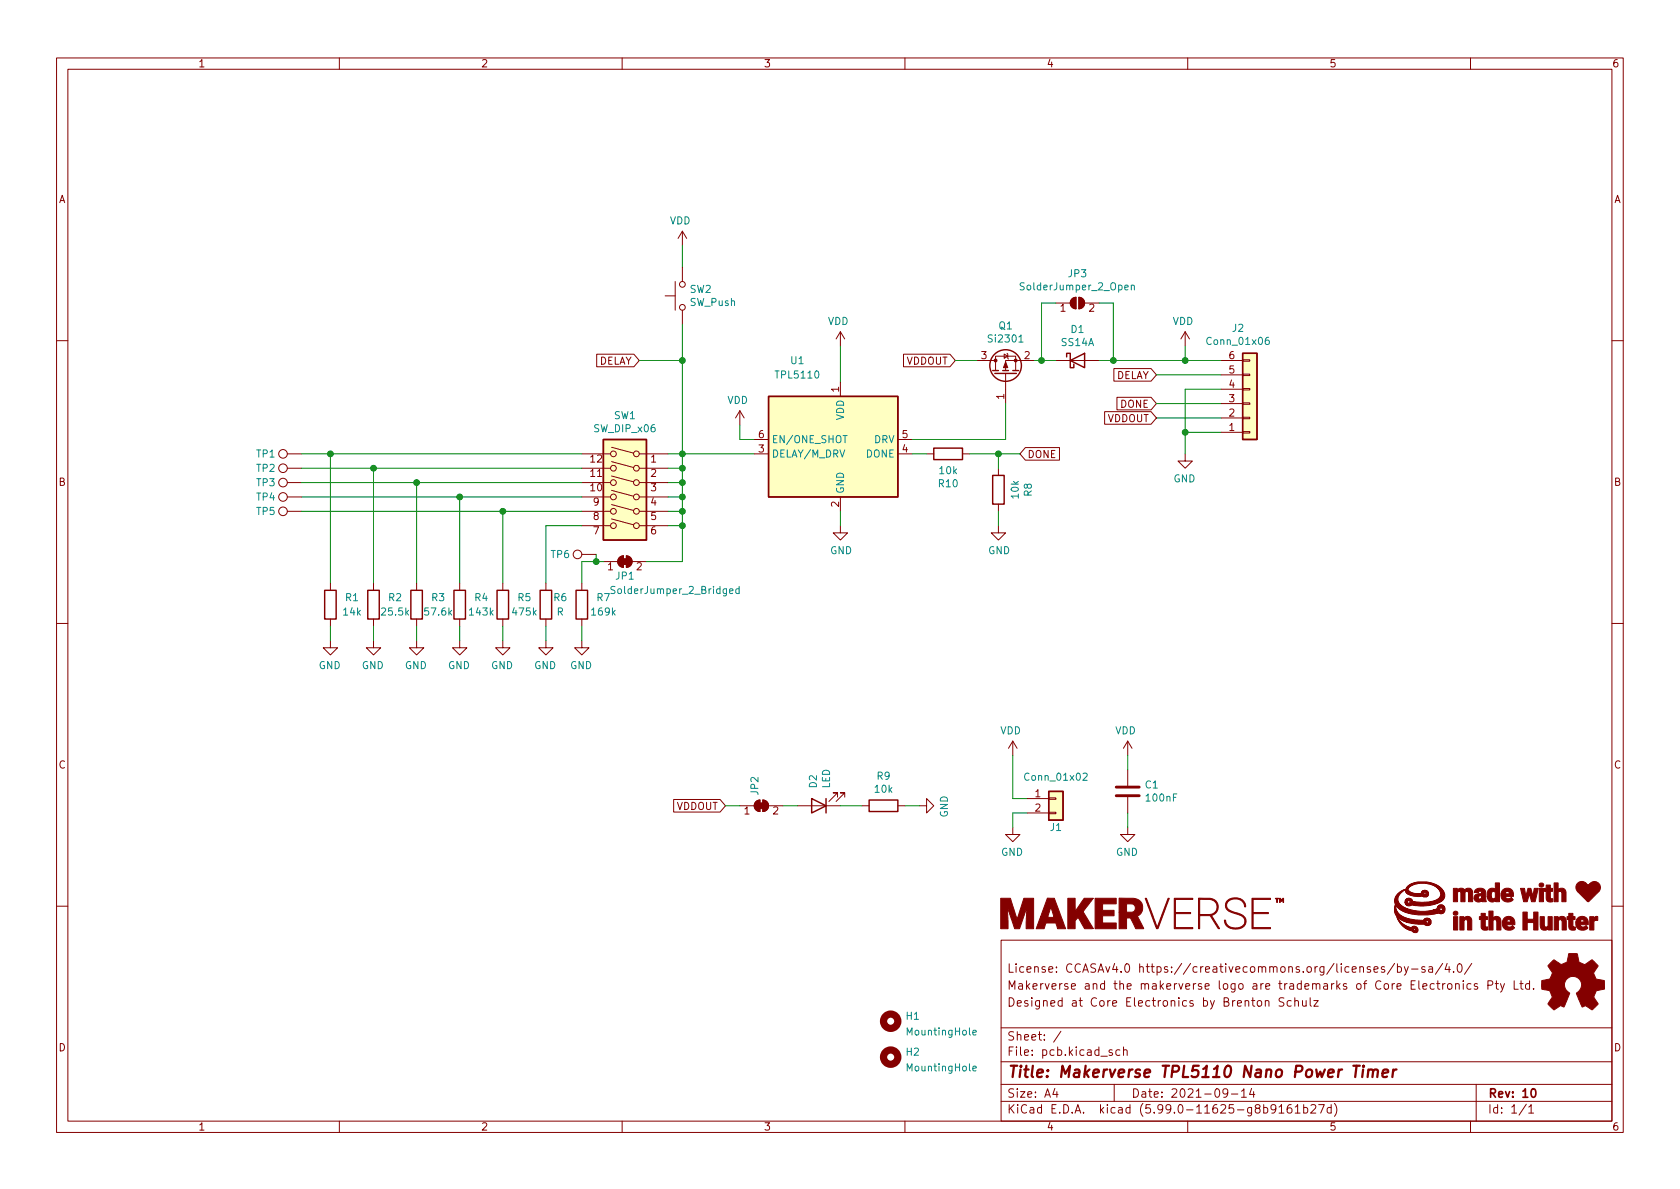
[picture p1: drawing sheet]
<svg xmlns="http://www.w3.org/2000/svg" width="297mm" height="210mm" viewBox="0 0 297 210" stroke-linecap="round" stroke-linejoin="round" font-family="sans-serif">
<g fill="none" stroke="#840000" stroke-width=".18">
<path d="M10 10.2h277v190.1h-277zM12 12.2h273v186.1h-273zM60 10.2v2M110 10.2v2M160 10.2v2M210 10.2v2M260 10.2v2M117.6 52.3h1.8M119.4 49.8v5.1M120.6 40.9l.8 1.3M120.6 40.9v2.5M120.6 47.2v2.6"/>
<path d="M120.6 54.9v2.5M120.6 40.9l-.7 1.3M148.6 58.7l.8 1.2M148.6 58.7v2.5M148.6 58.7l-.8 1.2M186.7 53.6h2.5M189.5 52.9l.7-.3v2a1.02 1.02 0 0 1-.9-.6 1.02 1.02 0 0 1 .2-1.1zM190.8 52.6v2M190.8 52.6a1.02 1.02 0 0 1 1 1 1.02 1.02 0 0 1-1 1M191.8 53.6h2.5M209.5 58.7l.8 1.2M209.5 58.7v2.5"/>
<path d="M209.5 58.7l-.7 1.2M10 60.2h2M105.5 62.6h6.6l.9 1.1-.9 1.2h-6.6zM108.1 79.1l3.9 1M130.8 72.6l.8 1.3M130.8 72.6v2.6M130.8 72.6l-.8 1.3M133.3 77.7h2.6M148.6 67.6v2.5M158.7 77.7h2.6M159.7 62.6h8.3l.9 1.1-.9 1.2h-8.3zM172.7 63.7h3.3"/>
<path d="M176 65.5v-2.5h3.6v2.5M177.5 62.6l.7 .4-.7 .4zM177.8 66v5.4M178.1 62.5l.1 .1v.8l.1 .1M181.3 79.1h6v2.3h-6l-1-1.1zM182.9 63.7h-5.1v1.8M186.7 63.7h7.6M195.3 72.8h8.2l1 1.1-1 1.1h-8.2zM196.9 65.2h6.6l1 1.1-1 1.1h-6.6zM197.5 70.3h6l1 1.1-1 1.1h-6zM215.9 63.7h3.8M215.9 76.4h3.8"/>
<path d="M215.9 73.9h3.8M215.9 71.4h3.8M215.9 68.8h3.8M215.9 66.3h3.8M219.7 63.6h1.3v.3h-1.3zM219.7 66.2h1.3v.2h-1.3zM219.7 68.7h1.3v.3h-1.3zM219.7 71.2h1.3v.3h-1.3zM219.7 73.8h1.3v.2h-1.3zM219.7 76.3h1.3v.3h-1.3zM285 60.2h2M50.8 85.3h2.5"/>
<path d="M50.8 87.9h2.5M50.8 80.3h2.5M50.8 82.8h2.5M50.8 90.4h2.5M102.9 85.3h5M102.9 87.9h5M102.9 80.3h5M102.9 82.8h5M102.9 90.4h5M102.9 98h2.5M102.9 93h5M106.7 99.3h2.5"/>
<path d="M108.1 91.8l3.9 1M108.1 89.2l3.9 1.1M108.1 86.7l3.9 1.1M108.1 84.2l3.9 1M108.1 81.6l3.9 1.1M109.5 98.6l.7-.3v2a1.02 1.02 0 0 1-.9-.6 1.02 1.02 0 0 1 .2-1.1zM110.7 98.3a1.02 1.02 0 0 1 1.1 1 1.02 1.02 0 0 1-1.1 1zM111.8 99.3h2.5M113 85.3h5.1M113 87.9h5.1M113 80.3h5.1M113 82.8h5.1"/>
<path d="M113 90.4h5.1M113 93h5.1M133.3 80.3h2.6M148.6 93v1.2h1.3l-1.3 1.3-1.3-1.3h1.3M148.6 87.9v2.5M158.7 80.3h2.6M163.8 80.3h1.3M170.2 80.3h1.2M176.5 93v1.2h1.3l-1.3 1.3-1.2-1.3h1.2M176.5 82.8v1.3M176.5 89.1v1.3M209.5 80.3v1.2h-1.2l1.2 1.3 1.3-1.3h-1.3"/>
<path d="M10 110.2h2M58.4 113.3v1.2h-1.3l1.3 1.3 1.3-1.3h-1.3M58.4 103.1v1.3M58.4 109.5v1.2M66 113.3v1.2h-1.2l1.2 1.3 1.3-1.3h-1.3M66 103.1v1.3M66 109.5v1.2M73.7 113.3v1.2h-1.3l1.3 1.3 1.2-1.3h-1.2M73.7 103.1v1.3M73.7 109.5v1.2M81.3 113.3v1.2h-1.3l1.3 1.3 1.2-1.3h-1.2M81.3 103.1v1.3"/>
<path d="M81.3 109.5v1.2M88.9 113.3v1.2h-1.3l1.3 1.3 1.3-1.3h-1.3M88.9 103.1v1.3M88.9 109.5v1.2M96.5 113.3v1.2h-1.3l1.3 1.3 1.3-1.3h-1.3M96.5 103.1v1.3M96.5 109.5v1.2M102.9 113.3v1.2h-1.3l1.3 1.3 1.2-1.3h-1.2M102.9 103.1v1.3M102.9 109.5v1.2M285 110.2h2M179.1 131.1l.7 1.2"/>
<path d="M179.1 131.1v2.5M179.1 131.1l-.8 1.2M199.4 131.1v2.5M199.4 136.1v2.8M199.4 131.1l.8 1.2M199.4 131.1l-.8 1.2M119.1 141.4h8.2l1 1.1-1 1.1h-8.2zM130.8 142.5h2.5M133.6 141.8l.8-.3v2a1.02 1.02 0 0 1-1-.6 1.02 1.02 0 0 1 .2-1.1zM134.9 141.5a1.02 1.02 0 0 1 1 1 1.02 1.02 0 0 1-1 1zM135.9 142.5h2.5M141 142.5h7.6"/>
<path d="M148.1 141v-.8h-.8h.8l-1.5 1.5M149.4 141v-.8h-.8h.8l-1.6 1.5M152.4 142.5h1.3M158.7 142.5h1.3M162.6 142.5h1.2v1.3l1.3-1.3-1.3-1.3v1.3M179.1 146.3v1.3h-1.3l1.3 1.2 1.2-1.2h-1.2M181.6 141.2h3.8M181.6 143.8h3.8M185.4 143.6h1.3v.3h-1.3zM185.4 141.1h1.3v.2h-1.3zM199.4 146.3v1.3h-1.3l1.3 1.2 1.3-1.2h-1.3M199.4 141v2.8"/>
<path d="M10 160.2h2M177 166.3h108v32h-108zM223.7 177.1l.2-.2 .4 .1 .1 .9M223.7 176.9v1M227 176.5l-.6-.1-.3 .3 .2 .4 .6 .3v.4l-.2 .1h-.6M228.3 177l-.4-.1-.3 .3v.4l.1 .3h.6M228.9 177.1l.2-.2 .4 .1 .1 .9M228.9 176.4v1.5M230.3 176.9l.1 1h.3l.2-.1M230.9 176.9v1M231.6 176.4v1.3l.3 .2M232.3 176.9h.8l-.8 1h.8"/>
<path d="M242.9 171.4l.7-.1v-.3l-.5-.1-.2 .2 .1 .8h.6M244.8 171l-.4-.1-.2 .2 .1 .3 .5 .1v.4h-.6M246.6 170.4l-1.3 1.9M247.1 171l.4-.1 .3 .3v.4l-.2 .3h-.5M247.1 170.4v1.5M248.3 170.9l.3 1M249 170.9l-.5 1.4-.2 .1M249.6 171.4h1.1M251.9 171l-.3-.1-.2 .2v.3l.5 .1v.4h-.5M252.6 171h.6l.1 .9M253.3 171.3l-.5 .1a.29 .29 0 0 0-.2 .2 .29 .29 0 0 0 .2 .3h.5M253.6 174l-.5-.1-.2 .3v.4l.1 .3h.6"/>
<path d="M254 173.9h.6M254.2 173.4v1.3l.4 .2M255.1 173.9v1M255.1 170.4l-1.3 1.9M255.5 173.9l-.3 .1-.1 .2M255.9 170.4l-.4 1h.9M256.1 174l.3-.1 .3 .3v.4l-.3 .3h-.3l-.2-.3v-.4zM256.2 170.9v1M257 171.8v.1M257.4 174.1l.2-.2 .3 .1 .1 .9M257.4 173.9v1M257.9 170.5l.1-.1a.82 .82 0 0 1 .6 .7 .82 .82 0 0 1-.3 .8h-.1a.81 .81 0 0 1-.6-.6 .81 .81 0 0 1 .3-.8z"/>
<path d="M258.7 173.4v.2M258.7 173.9v1M260.1 174l-.5-.1-.2 .3v.4l.1 .3h.6M260.2 170.4l-1.3 1.9M261.2 174l-.3-.1-.3 .2 .1 .3 .5 .1v.4h-.6M263.1 174.2l.7-.1 .1-.2v-.3l-.3-.2h-.5v1.5M264.4 173.9h.5M264.6 173.4v1.3l.3 .2M265.3 173.9l.4 1M266 173.9l-.5 1.4-.2 .1M267.7 173.4v1.5h.7M268.7 173.9h.6"/>
<path d="M268.9 173.4v1.3l.4 .2M270.4 174l-.4-.1-.3 .3v.4l.2 .3h.5M270.4 173.4v1.5M271.2 174.8v.1M285 160.2h2M60 198.3v2M110 198.3v2M160 198.3v2M177 194.8h108M177 191.8h108M177 187.8h108M177 181.8h108"/>
<path d="M186.5 192.5l-.4 1h1M186.9 193v1M187.6 182.4l-1.3 1.9M196.6 185.7l-.3-.1-.2 .2v.3l.5 .1v.4h-.5M197 191.8v3M198 185.7l-.4-.1-.3 .3v.4l.1 .3h.6M198.6 185.8l.3-.2 .3 .1 .1 .9M198.6 185.1v1.5M210 198.3v2M217.1 193.2l-.3 .3h-.3l-.3-.3 .2-.6 .4-.1 .2 .2a.99 .99 0 0 1-.4 1.3h-.2M217.7 193.5h1.2M219.5 193l.4-.5v1.5"/>
<path d="M219.5 194h.9M221.3 192.5l-.4 1h1M221.6 193v1M225.6 196l-.3 .3h-.3l-.3-.3 .2-.6 .4-.1 .2 .2a.99 .99 0 0 1-.4 1.3h-.2M226.1 195.8l.5-.5v1.5M226.1 196.8h.9M228.3 195.3a.59 .59 0 0 0-.7 .7v.5l.1 .3h.4l.3-.1v-.5l-.1-.2-.4-.1-.3 .3M229 195.8l.4-.5v1.5M229 196.8h.9M230.5 195.9l.4-.1 .3 .3v.4l-.1 .3h-.6M230.5 195.3v1.5M231.8 195.5l.6-.2 .2 .2v.3l-.9 1h.9"/>
<path d="M233.1 195.3h1l-.6 1.5M235.4 195.9l-.5-.1-.3 .3v.4l.2 .3h.6M235.4 195.3v1.5M235.9 195.1a1.72 1.72 0 0 1 0 2.3M260 198.3v2M261 191.8v6.5M269.9 195.3l-1.3 1.9M270.3 195.8l.4-.5v1.5M270.3 196.8h.9"/>
<circle cx="120.7" cy="54.4" r=".51"/>
<circle cx="120.7" cy="50.3" r=".51"/>
<circle cx="50" cy="80.3" r=".76"/>
<circle cx="50" cy="82.8" r=".76"/>
<circle cx="50" cy="90.4" r=".76"/>
<circle cx="50" cy="85.3" r=".76"/>
<circle cx="50" cy="87.9" r=".76"/>
<circle cx="102.1" cy="98" r=".76"/>
<circle cx="108.5" cy="90.4" r=".51"/>
<circle cx="108.5" cy="93" r=".51"/>
<circle cx="108.5" cy="80.3" r=".51"/>
<circle cx="108.5" cy="82.8" r=".51"/>
<circle cx="108.5" cy="87.9" r=".51"/>
<circle cx="108.5" cy="85.3" r=".51"/>
<circle cx="112.5" cy="80.3" r=".51"/>
<circle cx="112.5" cy="82.8" r=".51"/>
<circle cx="112.5" cy="90.4" r=".51"/>
<circle cx="112.5" cy="93" r=".51"/>
<circle cx="112.5" cy="87.9" r=".51"/>
<circle cx="112.5" cy="85.3" r=".51"/>
</g>
<path d="M270.9 192.6l.2-.1a.81 .81 0 0 1 .5 .7 .81 .81 0 0 1-.3 .8h-.1a.81 .81 0 0 1-.6-.6 .81 .81 0 0 1 .3-.8z" fill="none" stroke="#840000" stroke-width=".3"/>
<path d="M239.3 188.5h1.1M239.9 188.5l-.3 2M241 189.1l-.2 1.4M241.1 188.5l-.1 .1 .1 .1 .1-.1-.1-.1v.2M241.9 189.3a.49 .49 0 0 1 .9 .1l-.1 1.1M242 189.1l-.2 1.4M242.8 189.4a.5 .5 0 0 1 .8-.2l-.1 1.3M244.5 189.8l.9-.2v-.4l-.6-.1-.3 .3v1l.2 .1 .5-.1M246.3 189.1l-.1 1.4M246.9 189.1l-.4 .1-.2 .3" fill="none" stroke="#840000" stroke-width=".4"/>
<path d="M197.4 139.2h4M197.4 140.7h4" fill="none" stroke="#840000" stroke-width=".51"/>
<g fill="#ffffc2" stroke="#ffffc2" stroke-width=".18">
<path d="M185.4 139.9h2.6v5.1h-2.6z"/>
<path d="M106.7 77.7h7.6v17.8h-7.6z"/>
<path d="M135.9 70.1h22.8v17.8h-22.8z"/>
<path d="M219.7 62.5h2.5v15.2h-2.5z"/>
</g>
<g fill="none" stroke="#840000" stroke-width=".25">
<path d="M106.7 77.7h7.6v17.8h-7.6zM135.9 70.1h22.8v17.8h-22.8zM165.1 79.2h5.1v2.1h-5.1zM175.5 65.5h1M175.9 66h3.8M177.3 65.5h1M179.1 65.5h1M188.6 63.1v-.6h.6v2.5h.7v-.6M189.2 63.7l2.6-1.2v2.5zM219.7 62.5h2.5v15.2h-2.5zM175.5 84.1h2v5h-2zM57.4 104.4h2v5.1h-2z"/>
<path d="M65 104.4h2.1v5.1h-2.1zM72.6 104.4h2.1v5.1h-2.1zM80.3 104.4h2v5.1h-2zM87.9 104.4h2v5.1h-2zM95.5 104.4h2v5.1h-2zM101.9 104.4h2v5.1h-2zM185.4 139.9h2.6v5.1h-2.6zM143.5 141.2l2.5 1.3-2.5 1.3zM146 141.2v2.6M153.7 141.5h5v2h-5z"/>
<circle cx="177.8" cy="64.6" r="2.79"/>
</g>
<path d="M200 50.5l.2-.1 .3 .1 .1 .8M200 50.4v.9M224.3 59.6l-.4 .1a.85 .85 0 0 0 0 1.2l.5-.1v-.4l-.2-.3-.4 .1-.1 .2M149.1 77h.7M180.2 60.5h.7M108.7 103.8l-.4-.1-.2 .1v.4l.5 .2 .1 .3-.2 .3-.5-.1M129 104.5l.6-.1-.1-.2-.3-.1-.2 .2 .1 .6h.4M130.7 104.2l-.4-.1-.2 .3 .1 .5h.5M130.7 103.7v1.3M191.5 136.8l.5-.1 .2 .4-.8 .9h.8M172 182.6l.6-.1v-.3h-.4l-.2 .2 .1 .6h.5M172 189l.6-.2v-.2l-.4-.1-.2 .2 .1 .6h.5" fill="none" stroke="#008484" stroke-width=".18"/>
<g fill="#840000" stroke="#840000" stroke-width=".18">
<path d="M225.5 158.8h.6v.1h-.2v.7h-.2v-.7h-.2z"/>
<path d="M193.6 158.8h3.8v1h-2.5v1.2h2.1v.9h-2.1v1.3h2.5v1h-3.8z"/>
<path d="M207.6 158.8h3.3v.2h-3.1v2.4h2.7v.2h-2.7v2.4h3.1v.2h-3.3z"/>
<path d="M221.4 158.8h3.2v.2h-3v2.4h2.7v.2h-2.7v2.4h3v.2h-3.2z"/>
<path d="M226.2 158.8l.4 .4 .3-.4v.8h-.1v-.6l-.2 .4-.2-.4v.6h-.2z"/>
<path d="M188.8 158.8h1.3v2.4l1.6-2.4h1.6l-1.8 2.4 1.8 3h-1.5l-1.2-2-.5 .6v1.4h-1.3z"/>
<path d="M197.9 158.8h2.5a1.65 1.65 0 0 1 1.6 1.3 1.65 1.65 0 0 1-.9 1.9l1.1 2.2h-1.4l-.9-1.9h-.7v1.9h-1.3v-2.9h2.3a.75 .75 0 0 0 .5-.8 .75 .75 0 0 0-.6-.7h-.9v1.5h-1.3z"/>
<path d="M202.5 158.8h.2l1.9 5.2 1.9-5.2h.2l-2 5.4a.25 .25 0 0 1-.2 0 .25 .25 0 0 1-.1-.3z"/>
<path d="M211.9 158.8l2.2 .1a1.51 1.51 0 0 1 1.3 1.4 1.51 1.51 0 0 1-1.2 1.5l1.4 2.4h-.2l-1.4-2.3h-1.9v2.3h-.2v-2.5h2a1.34 1.34 0 0 0 1.3-1.3 1.34 1.34 0 0 0-1.3-1.4h-1.8v2.7h-.2z"/>
<path d="M185.2 158.8h1.2l2 5.4h-1.4l-.3-1h-1.8l-.3 1h-1.4l.8-2h2.4l-.6-1.8-.6 1.8h-1.2z"/>
<path d="M176.9 158.8h1.7l1.2 3.7 1.2-3.7h1.8v5.4h-1.4l.2-3.7-1.3 3.7h-.9l-1.3-3.8 .1 3.8h-1.3z"/>
<path d="M216.9 159.4a2.08 2.08 0 0 1 3.3 .5v.5h-.1a1.68 1.68 0 0 0-1.5-1.4 1.68 1.68 0 0 0-1.7 .9 1.18 1.18 0 0 0 1.1 1.3l.5 .2a1.73 1.73 0 0 1 1.8 1.7 1.86 1.86 0 0 1-2.5 1.1h-.2a1.49 1.49 0 0 1-1.1-1.5h.2a1.69 1.69 0 0 0 2.3 1.3 1.15 1.15 0 0 0 1.1-1.2 1.15 1.15 0 0 0-1.1-1.1l-1-.3a1.29 1.29 0 0 1-1.1-2z"/>
<path d="M274.2 170.2l.6-.5 .8 .6a.62 .62 0 0 0 1.1 0l.2-.1a1.62 1.62 0 0 0 .4-1.3l.1-.3 1.5 .1 .1 .7a.74 .74 0 0 0 .7 1l.5 .2 1.3-.9 1 1.1-.4 .6a.75 .75 0 0 0-.1 1.2l.2 .5 1.5 .3v1.5l-1.4 .3-.1 .1a1.23 1.23 0 0 0-.3 1.2l.7 1-.1 .2-1 .9-.8-.6a.54 .54 0 0 0-.9 .1l-1.1-2.4a2.33 2.33 0 0 0 .9-1.9 1.54 1.54 0 0 0-2.5-.7 1.54 1.54 0 0 0 .4 2.5l-1 2.5a.69 .69 0 0 0-1.1 .1l-.6 .4-1.1-1.1 .8-1.2-.3-.5a.71 .71 0 0 0-.9-.7l-.7-.2v-1.5l.4-.1a1.11 1.11 0 0 0 1.3-.7 .72 .72 0 0 0-.2-1.2l-.4-.6z"/>
<path d="M257 162.1h.7v2.4h-.7z"/>
<path d="M272.2 157.1h.7v2.4h-.7z"/>
<path d="M269.3 161.3h.7v1.3h1.2v-1.3h.7v3.2h-.7v-1.4h-1.2v1.4h-.7z"/>
<path d="M281.1 162.1h.7v.3l.2-.3h.5v.7h-.4l-.3 .1v1.6h-.7z"/>
<path d="M261.9 161.5h.7v.6h.4v.5h-.4v1.2l.4 .1v.6h-.7l-.4-.3v-1.6h-.3v-.5h.3z"/>
<path d="M273.4 156.5h.7v.6h.4v.5h-.4v1.2l.1 .1h.3v.5l-.5 .1a.6 .6 0 0 1-.6-.6v-1.3h-.3v-.5h.3z"/>
<path d="M277.4 161.5h.7v.6h.4v.5h-.4v1.2l.2 .1h.2v.5l-.7 .1-.4-.4v-1.5h-.3v-.5h.3z"/>
<path d="M274.8 156.1h.7v1.2l.3-.2h.5l.5 .3 .1 2.1h-.8v-1.6l-.2-.3-.4 .2v1.7h-.7z"/>
<path d="M258.1 162.1h.7v.3l.5-.3a.71 .71 0 0 1 .9 .4v2h-.7v-1.7l-.2-.2-.4 .2v1.7h-.8z"/>
<path d="M274.8 162.1h.7v.3l.3-.3 .5-.1 .5 .3 .1 .6v1.6h-.7v-1.6l-.2-.3-.5 .2v1.7h-.7z"/>
<path d="M263.2 161.1h.8v1.2l.3-.2h.4a.65 .65 0 0 1 .7 .6v1.8h-.8v-1.6l-.2-.3-.4 .2v1.7h-.8z"/>
<path d="M272.3 162.1h.7v1.6l.2 .2 .5-.1v-1.7h.7v2.4h-.6l-.1-.3-.4 .3h-.4a.62 .62 0 0 1-.6-.6z"/>
<path d="M257 157.1h.7v.3l.3-.3h.5l.4 .3 .6-.3h.5l.4 .6v1.8h-.8v-1.7l-.2-.2-.4 .2v1.7h-.7v-1.7l-.2-.2-.4 .2v1.7h-.7z"/>
<path d="M264.4 156.1h.7v3.4h-.6l-.1-.3-.3 .3h-.5l-.4-.3-.3-.6h.8l.2 .3h.4l.1-.2v-.9l-.3-.2-.3 .2-.1 .8h-.8l.1-.7 .1-.5 .4-.3h.5l.4 .2z"/>
<path d="M265.9 162.4a1.1 1.1 0 0 1 1.2-.3 1.1 1.1 0 0 1 .7 1v.4h-1.4l.4 .4h.4l.3-.2 .3 .4-.5 .3-.8 .1a1.06 1.06 0 0 1-.9-1v-.5h1.5v-.2l-.2-.2-.3 .1-.2 .3h-.8z"/>
<path d="M278.9 162.4a1.3 1.3 0 0 1 1.3-.3l.5 .6 .1 .8-1.4 .1 .4 .3h.3l.3-.2 .3 .4-.4 .3-.8 .1a1.08 1.08 0 0 1-.9-1v-.5h1.5l-.1-.3-.1-.1-.4 .1-.1 .3h-.8z"/>
<path d="M265.7 157.4l.6-.3h.5l.4 .2 .3 .5 .1 .7-1.5 .1 .4 .3h.4l.3-.2 .3 .4-.3 .3-.5 .1h-.5l-.5-.3-.2-.4-.1-.7h1.5v-.2l-.1-.2-.4-.1-.3 .5h-.7z"/>
<path d="M260.8 157.4l.7-.3h.6l.4 .2 .2 .4 .1 1.8h-.7l-.1-.2-.3 .2h-.4l-.5-.3-.2-.4 1.1 .2 .3-.2v-.4h-.4l-.2 .2v.2h-.8l.1-.4 .2-.2 1.1-.2-.1-.3-.1-.1h-.3l-.1 .2h-.7z"/>
<path d="M268.8 157.1h.7l.3 1.4 .4-1.4h.5l.3 1.4 .3-1.4h.7l-.6 2.4h-.6l-.4-1.4-.4 1.4h-.6z"/>
<path d="M278.9 156.3l.7-.4 .5 .1 .6 .5h.2l.4-.4a1.07 1.07 0 0 1 1.6 .4l.1 .5-.2 .5-1.9 1.9-.2 .1-1.9-2.1-.2-.7z"/>
<path d="M247 162.2l.5 .7 1 .8 1 .4 .5-.3 .5 .2 .2 .3-.1 .5-.5 .1-.4-.3-.8-.2h1.1l.2 .2 .1-.3-.2-.1-.2 .2h-1l-.7-.4-.8-.9z"/>
<path d="M248.8 156.8l.6-.5 1.1-.3h1.7l.8 .1 1.3 .5 .7 .6 .4 .8v.6l-.2 .5-.5 .4-1.4 .5-1.6 .2-2.1-.2-.4 .2h-.3l-.3-.2-.2-.4 .8 .1 .1-.3-.3-.1-.2 .3h-.4l.1-.4 .3-.3h.6l.3 .2 .1 .3 .6 .1h2.3l1.1-.2 .5-.3 .4-.4v-.6l-.3-.8-.9-.6-1.2-.4h-1.3l-.9 .2-.7 .3-.4 .4v.3l.6 .5 1 .2 .7-.1 .1-.3 .2-.2h.6l.3 .3v.6l-.3 .2h-.5l-.1-.1h-1.6l-1-.4h2.8l.2 .1 .1-.2-.3-.1-.1 .2h-2.8l-.4-.5 .1-.5z"/>
<path d="M247.1 158.1l.8-.6 .5-.2-1 1-.2 .3v.7l.2 .5 .4 .3 1.2 .7 2 .4h1.1l1.3-.3h1.2l.3 .2 .1-.2-.1-.4-.3 .1v.3h-1.2l.7-.2 .3-.6 .5-.1 .3 .1 .2 .3v.7l-.1 .3-.4 .2-.6-.2-.8 .3-1 .1-2.2-.1-2-.4-1-.6-.5-.7v.7l.2 .5 .4 .5 .5 .3 .9 .4 1.4 .3 1.5 .1 .2-.3 .5-.1 .5 .2 .1 .6-.2 .4-.6 .1-.3-.3h-1.6l-1.6-.3h3.4l.4 .1 .1-.2-.2-.2h-.2l-.1 .3h-3.5l-.3-.2-1.2-.7-.5-1v-.8l.1-.4-.1-.9z"/>
<path d="M109.5 98.6l.7-.3v2a1.02 1.02 0 0 1-.9-.6 1.02 1.02 0 0 1 .2-1.1z"/>
<path d="M110.7 98.3a1.02 1.02 0 0 1 1.1 1 1.02 1.02 0 0 1-1.1 1z"/>
<path d="M110 98.8h1v1h-1z"/>
<path d="M177.8 64l.4 1h-.8z"/>
<path d="M133.6 141.8l.8-.3v2a1.02 1.02 0 0 1-1-.6 1.02 1.02 0 0 1 .2-1.1z"/>
<path d="M134.9 141.5a1.02 1.02 0 0 1 1 1 1.02 1.02 0 0 1-1 1z"/>
<path d="M134.1 142h1v1h-1z"/>
<path d="M189.5 52.9l.7-.3v2a1.02 1.02 0 0 1-.9-.6 1.02 1.02 0 0 1 .2-1.1z"/>
<path d="M190.8 52.6a1.02 1.02 0 0 1 1 1 1.02 1.02 0 0 1-1 1z"/>
<circle cx="257.3" cy="161.5" r=".38"/>
<circle cx="272.5" cy="156.4" r=".4"/>
<circle cx="179.6" cy="63.7" r=".25"/>
<circle cx="176" cy="63.7" r=".25"/>
</g>
<g fill="none" stroke="#840000" stroke-width="1.3">
<circle cx="157.5" cy="186.9" r="1.27"/>
<circle cx="157.5" cy="180.6" r="1.27"/>
</g>
<g fill="none" stroke="#008400" stroke-width=".18">
<path d="M120.6 57.4v41.9h-6.3M120.6 43.4v3.8M186.7 53.6h-2.6v10.1M194.3 53.6h2.5v10.1M113 63.7h7.6M130.8 75.2v2.5h2.5M148.6 61.2v6.4M168.9 63.7h3.8M177.8 71.4v6.3h-16.5M182.9 63.7h3.8M194.3 63.7h21.6M204.5 71.4h11.4"/>
<path d="M204.5 73.9h11.4M204.5 66.3h11.4M209.5 61.2v2.5M209.5 76.4h6.4M215.9 68.8h-6.4v11.5M53.3 82.8h49.6M53.3 80.3h49.6M53.3 85.3h49.6M53.3 87.9h49.6M53.3 90.4h49.6M58.4 80.3v22.8M66 82.8v20.3"/>
<path d="M73.7 85.3v17.8M81.3 87.9v15.2M88.9 90.4v12.7M102.9 93h-6.4v10.1M105.4 98v1.3M106.7 99.3h-3.8v3.8M118.1 82.8h2.5M118.1 80.3h15.2M118.1 85.3h2.5M118.1 93h2.5M118.1 87.9h2.5M118.1 90.4h2.5"/>
<path d="M148.6 90.4v2.6M161.3 80.3h2.5M171.4 80.3h8.9M176.5 80.3v2.5M176.5 90.4v2.6M58.4 110.7v2.6M66 110.7v2.6M73.7 110.7v2.6M81.3 110.7v2.6M88.9 110.7v2.6M96.5 110.7v2.6M102.9 110.7v2.6"/>
<path d="M179.1 133.6v7.6h2.5M199.4 133.6v2.5M128.3 142.5h2.5M138.4 142.5h2.6M148.6 142.5h3.8M160 142.5h2.6M181.6 143.8h-2.5v2.5M199.4 143.8v2.5"/>
</g>
<g fill="#008400" stroke="#008400" stroke-width=".18">
<circle cx="120.7" cy="90.4" r=".51"/>
<circle cx="120.7" cy="93" r=".51"/>
<circle cx="105.4" cy="99.3" r=".51"/>
<circle cx="120.7" cy="85.3" r=".51"/>
<circle cx="120.7" cy="87.9" r=".51"/>
<circle cx="66" cy="82.8" r=".51"/>
<circle cx="73.7" cy="85.3" r=".51"/>
<circle cx="81.3" cy="87.9" r=".51"/>
<circle cx="58.4" cy="80.3" r=".51"/>
<circle cx="88.9" cy="90.4" r=".51"/>
<circle cx="120.7" cy="63.7" r=".51"/>
<circle cx="120.7" cy="80.3" r=".51"/>
<circle cx="120.7" cy="82.8" r=".51"/>
<circle cx="176.5" cy="80.3" r=".51"/>
<circle cx="184.2" cy="63.7" r=".51"/>
<circle cx="196.9" cy="63.7" r=".51"/>
<circle cx="209.6" cy="63.7" r=".51"/>
<circle cx="209.6" cy="76.4" r=".51"/>
</g>
<text font-size="2.8" fill="#840000" x="178" y="190.6">Title: Makerverse TPL5110 Nano Power Timer</text>
<g font-size="2.1" fill="#840000">
<text x="178" y="172">License: CCASAv4.0 https://creativecommons.org/licenses/by-sa/4.0/</text>
<text x="178" y="178">Designed at Core Electronics by Brenton Schulz</text>
<text x="178" y="175">Makerverse and the makerverse logo are trademarks of Core Electronics Pty Ltd.</text>
<text x="178" y="184">Sheet: /</text>
<text x="178" y="186.7">File: pcb.kicad_sch</text>
<text x="178" y="196.9">KiCad E.D.A. kicad (5.99.0-11625-g8b9161b27d)</text>
<text x="178" y="194.1">Size: A4</text>
<text x="200" y="194.1">Date: 2021-09-14</text>
<text x="263" y="194.1">Rev: 10</text>
<text x="263" y="196.9">Id: 1/1</text>
</g>
<g font-size="1.8" fill="#840000">
<text x="35" y="11.9">1</text>
<text x="85" y="11.9">2</text>
<text x="135" y="11.9">3</text>
<text x="185" y="11.9">4</text>
<text x="235" y="11.9">5</text>
<text x="285" y="11.9">6</text>
<text x="10.3" y="35.9">A</text>
<text x="285.3" y="35.9">A</text>
<text x="187.5" y="55.1">1</text>
<text x="192.5" y="55.1">2</text>
<text x="105.8" y="64.5">DELAY</text>
<text x="160.2" y="64.5">VDDOUT</text>
<text x="173.5" y="63.5">3</text>
<text x="181.1" y="63.5">2</text>
<text x="217.3" y="63.5">6</text>
<text x="148.3" y="69.3" transform="rotate(-90 148.3 69.3)">1</text>
<text x="177.5" y="70.6" transform="rotate(-90 177.5 70.6)">1</text>
<text x="197.2" y="67">DELAY</text>
<text x="217.3" y="71.1">3</text>
<text x="217.3" y="68.6">4</text>
<text x="217.3" y="66">5</text>
<text x="134.1" y="77.5">6</text>
<text x="159.5" y="77.5">5</text>
<text x="195.7" y="74.6">VDDOUT</text>
<text x="198.1" y="72.1">DONE</text>
<text x="217.3" y="76.2">1</text>
<text x="217.3" y="73.7">2</text>
<text x="104.4" y="81.8">12</text>
<text x="115.1" y="81.8">1</text>
<text x="134.1" y="80">3</text>
<text x="159.5" y="80">4</text>
<text x="181.6" y="81">DONE</text>
<text x="10.3" y="85.9">B</text>
<text x="104.4" y="86.9">10</text>
<text x="104.4" y="84.3">11</text>
<text x="104.9" y="89.4">9</text>
<text x="115.1" y="84.3">2</text>
<text x="115.1" y="86.9">3</text>
<text x="115.1" y="89.4">4</text>
<text x="148.3" y="89.6" transform="rotate(-90 148.3 89.6)">2</text>
<text x="285.3" y="85.9">B</text>
<text x="104.9" y="94.5">7</text>
<text x="104.9" y="91.9">8</text>
<text x="115.1" y="91.9">5</text>
<text x="115.1" y="94.5">6</text>
<text x="107.5" y="100.8">1</text>
<text x="112.5" y="100.8">2</text>
<text x="10.3" y="135.9">C</text>
<text x="285.3" y="135.9">C</text>
<text x="119.5" y="143.2">VDDOUT</text>
<text x="183" y="141">1</text>
<text x="183" y="143.5">2</text>
<text x="131.6" y="144">1</text>
<text x="136.7" y="144">2</text>
<text x="10.3" y="185.9">D</text>
<text x="285.3" y="185.9">D</text>
<text x="35" y="199.9">1</text>
<text x="85" y="199.9">2</text>
<text x="135" y="199.9">3</text>
<text x="185" y="199.9">4</text>
<text x="235" y="199.9">5</text>
<text x="285" y="199.9">6</text>
</g>
<g font-size="1.8" fill="#008484">
<text x="118.4" y="39.7">VDD</text>
<text x="122" y="51.8">SW2</text>
<text x="180.8" y="51.3">SolderJumper_2_Open</text>
<text x="188.9" y="49">JP3</text>
<text x="122" y="54.1">SW_Push</text>
<text x="146.3" y="57.4">VDD</text>
<text x="176.6" y="58.2">Q1</text>
<text x="189.4" y="58.9">D1</text>
<text x="207.3" y="57.4">VDD</text>
<text x="217.9" y="58.7">J2</text>
<text x="139.8" y="64.4">U1</text>
<text x="175" y="60.5">Si2301</text>
<text x="187.7" y="61.2">SS14A</text>
<text x="213.7" y="61">Conn_01x06</text>
<text x="128.6" y="71.4">VDD</text>
<text x="137.3" y="66.9">TPL5110</text>
<text x="105.1" y="76.4">SW_DIP_x06</text>
<text x="108.6" y="74.1">SW1</text>
<text x="149.2" y="74.3" transform="rotate(-90 149.2 74.3)">VDD</text>
<text x="45.4" y="80.9">TP1</text>
<text x="45.4" y="83.4">TP2</text>
<text x="136.4" y="80.9">DELAY/M_DRV</text>
<text x="136.4" y="78.4">EN/ONE_SHOT</text>
<text x="153.1" y="80.9">DONE</text>
<text x="154.5" y="78.4">DRV</text>
<text x="166.2" y="83.8">10k</text>
<text x="45.4" y="86">TP3</text>
<text x="45.4" y="88.5">TP4</text>
<text x="149.2" y="87.4" transform="rotate(-90 149.2 87.4)">GND</text>
<text x="166" y="86.2">R10</text>
<text x="180.1" y="88.1" transform="rotate(-90 180.1 88.1)">10k</text>
<text x="182.4" y="87.7" transform="rotate(-90 182.4 87.7)">R8</text>
<text x="207.5" y="85.3">GND</text>
<text x="45.4" y="91.1">TP5</text>
<text x="97.4" y="98.7">TP6</text>
<text x="146.8" y="98">GND</text>
<text x="174.7" y="98">GND</text>
<text x="61.1" y="106.3">R1</text>
<text x="68.7" y="106.3">R2</text>
<text x="76.3" y="106.3">R3</text>
<text x="84" y="106.3">R4</text>
<text x="91.6" y="106.3">R5</text>
<text x="97.9" y="106.3">R6</text>
<text x="105.5" y="106.3">R7</text>
<text x="108.6" y="105">SolderJumper_2_Bridged</text>
<text x="108.9" y="102.5">JP1</text>
<text x="60.8" y="108.8">14k</text>
<text x="67.6" y="108.8">25.5k</text>
<text x="75.3" y="108.8">57.6k</text>
<text x="83.1" y="108.8">143k</text>
<text x="90.7" y="108.8">475k</text>
<text x="98.4" y="108.8">R</text>
<text x="104.7" y="108.8">169k</text>
<text x="56.3" y="118.3">GND</text>
<text x="63.9" y="118.3">GND</text>
<text x="71.6" y="118.3">GND</text>
<text x="79.2" y="118.3">GND</text>
<text x="86.8" y="118.3">GND</text>
<text x="94.4" y="118.3">GND</text>
<text x="100.8" y="118.3">GND</text>
<text x="176.8" y="129.8">VDD</text>
<text x="197.1" y="129.8">VDD</text>
<text x="155.1" y="137.9">R9</text>
<text x="134.1" y="140.5" transform="rotate(-90 134.1 140.5)">JP2</text>
<text x="144.4" y="139.3" transform="rotate(-90 144.4 139.3)">D2</text>
<text x="146.7" y="139.5" transform="rotate(-90 146.7 139.5)">LED</text>
<text x="154.7" y="140.2">10k</text>
<text x="181.5" y="138">Conn_01x02</text>
<text x="202.5" y="139.4">C1</text>
<text x="202.8" y="141.7">100nF</text>
<text x="167.6" y="144.6" transform="rotate(-90 167.6 144.6)">GND</text>
<text x="185.7" y="146.9">J1</text>
<text x="177" y="151.3">GND</text>
<text x="197.3" y="151.3">GND</text>
<text x="160.2" y="180.3">H1</text>
<text x="160.6" y="183.1">MountingHole</text>
<text x="160.2" y="186.7">H2</text>
<text x="160.6" y="189.4">MountingHole</text>
</g>
</svg>
